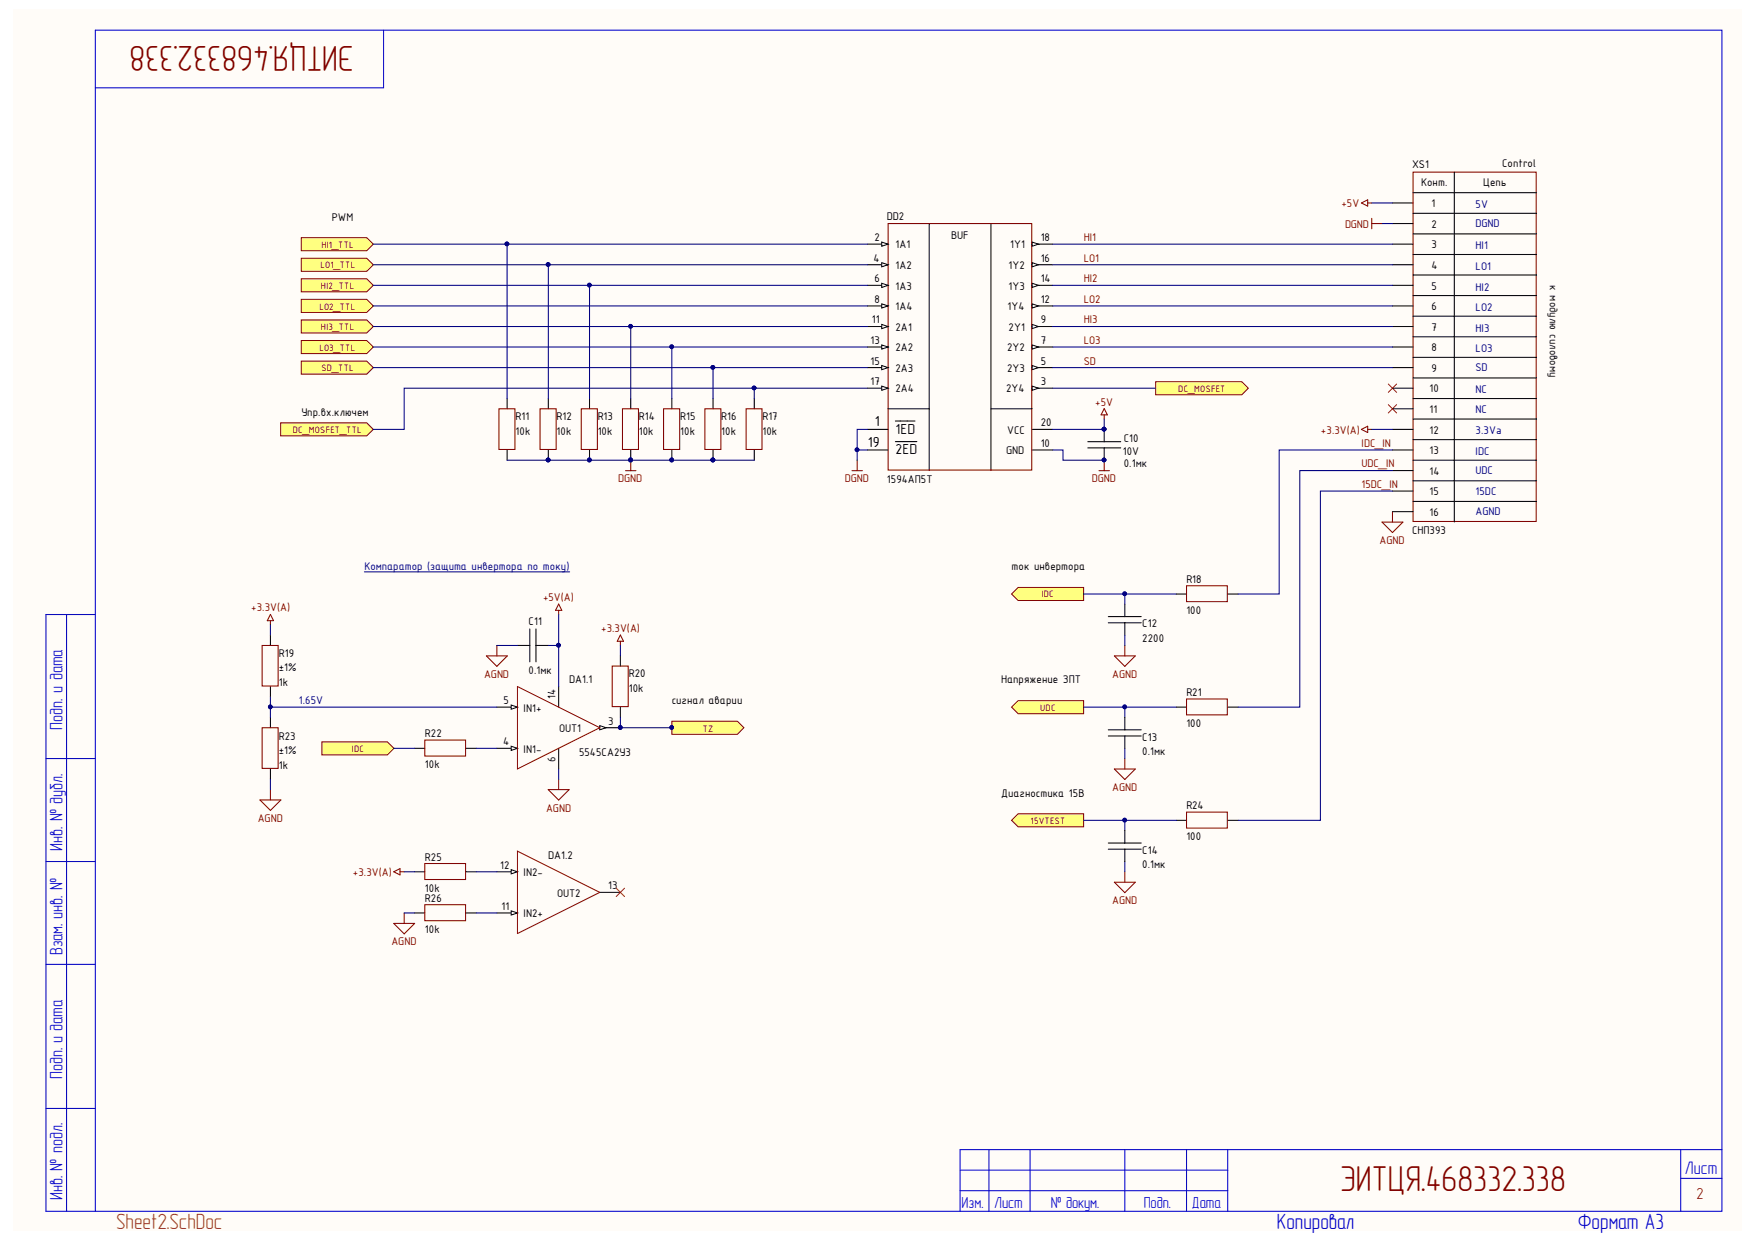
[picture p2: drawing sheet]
<svg xmlns="http://www.w3.org/2000/svg" width="297mm" height="210mm" viewBox="0 0 297 210" stroke-linecap="round" stroke-linejoin="round" font-family="sans-serif">
<path d="M2.2 1.6h292.1v206.3h-292.1z" fill="#fffcf8"/>
<g fill="none" stroke="#00c" stroke-width=".18">
<path d="M16.1 5.1h274.8v199.5h-274.8zM64.8 5.1v9.7h-48.7M11.2 103.8v100.8M16.1 103.8h-8.3v100.8h8.3M7.8 128.1h8.3M7.8 145.5h8.3M7.8 162.9h8.3M7.8 187.2h8.3M162.2 194.1h128.7M167.1 194.1v10.5M174 194.1v10.5M190.1 194.1v10.5"/>
<path d="M200.5 194.1v10.5M207.4 194.1v10.5M284 199h6.9M284 194.1v10.5M162.2 201.1h45.2"/>
</g>
<path d="M162.2 197.6h45.2" fill="none" stroke="#00c" stroke-width=".17"/>
<path d="M162.2 194.1v10.5" fill="none" stroke="#00f" stroke-width=".18"/>
<path d="M157 37.8v41.7M167.4 37.8v41.7M146.6 41.2h3.4M150 69h7M167.4 69h7M174.4 76h3.5M174.4 72.5h3.5" fill="none" stroke="#000" stroke-width=".18"/>
<path d="M150.1 37.8h24.2v41.6h-24.2z" fill="none" stroke="#800000" stroke-width=".18"/>
<path d="M149 40.9l1 .3-1 .4z" fill="#fffcf8"/>
<path d="M149 40.9l1 .3-1 .4z" fill="none" stroke="#000" stroke-width=".17"/>
<path d="M174.4 41.2h3.5M146.6 72.5h3.4M146.6 76h3.4M151.3 71.1h3.3M151.3 74.6h3.6" fill="none" stroke="#000" stroke-width=".18"/>
<path d="M174.4 40.9l1.1 .3-1.1 .4z" fill="#fffcf8"/>
<path d="M174.4 40.9l1.1 .3-1.1 .4z" fill="none" stroke="#000" stroke-width=".17"/>
<path d="M146.6 44.7h3.4" fill="none" stroke="#000" stroke-width=".18"/>
<path d="M149 44.4l1 .3-1 .4z" fill="#fffcf8"/>
<path d="M149 44.4l1 .3-1 .4z" fill="none" stroke="#000" stroke-width=".17"/>
<path d="M146.6 48.2h3.4" fill="none" stroke="#000" stroke-width=".18"/>
<path d="M149 47.8l1 .4-1 .3z" fill="#fffcf8"/>
<path d="M149 47.8l1 .4-1 .3z" fill="none" stroke="#000" stroke-width=".17"/>
<path d="M146.6 51.7h3.4" fill="none" stroke="#000" stroke-width=".18"/>
<path d="M149 51.3l1 .4-1 .3z" fill="#fffcf8"/>
<path d="M149 51.3l1 .4-1 .3z" fill="none" stroke="#000" stroke-width=".17"/>
<path d="M146.6 55.1h3.4" fill="none" stroke="#000" stroke-width=".18"/>
<path d="M149 54.8l1 .3-1 .4z" fill="#fffcf8"/>
<path d="M149 54.8l1 .3-1 .4z" fill="none" stroke="#000" stroke-width=".17"/>
<path d="M146.6 58.6h3.4" fill="none" stroke="#000" stroke-width=".18"/>
<path d="M149 58.2l1 .4-1 .4z" fill="#fffcf8"/>
<path d="M149 58.2l1 .4-1 .4z" fill="none" stroke="#000" stroke-width=".17"/>
<path d="M146.6 62.1h3.4" fill="none" stroke="#000" stroke-width=".18"/>
<path d="M149 61.7l1 .4-1 .3z" fill="#fffcf8"/>
<path d="M149 61.7l1 .4-1 .3z" fill="none" stroke="#000" stroke-width=".17"/>
<path d="M146.6 65.6h3.4" fill="none" stroke="#000" stroke-width=".18"/>
<path d="M149 65.2l1 .4-1 .3z" fill="#fffcf8"/>
<path d="M149 65.2l1 .4-1 .3z" fill="none" stroke="#000" stroke-width=".17"/>
<path d="M174.4 44.7h3.5" fill="none" stroke="#000" stroke-width=".18"/>
<path d="M174.4 44.4l1.1 .3-1.1 .4z" fill="#fffcf8"/>
<path d="M174.4 44.4l1.1 .3-1.1 .4z" fill="none" stroke="#000" stroke-width=".17"/>
<path d="M174.4 48.2h3.5" fill="none" stroke="#000" stroke-width=".18"/>
<path d="M174.4 47.8l1.1 .4-1.1 .3z" fill="#fffcf8"/>
<path d="M174.4 47.8l1.1 .4-1.1 .3z" fill="none" stroke="#000" stroke-width=".17"/>
<path d="M174.4 51.7h3.5" fill="none" stroke="#000" stroke-width=".18"/>
<path d="M174.4 51.3l1.1 .4-1.1 .3z" fill="#fffcf8"/>
<path d="M174.4 51.3l1.1 .4-1.1 .3z" fill="none" stroke="#000" stroke-width=".17"/>
<path d="M174.4 55.1h3.5" fill="none" stroke="#000" stroke-width=".18"/>
<path d="M174.4 54.8l1.1 .3-1.1 .4z" fill="#fffcf8"/>
<path d="M174.4 54.8l1.1 .3-1.1 .4z" fill="none" stroke="#000" stroke-width=".17"/>
<path d="M174.4 58.6h3.5" fill="none" stroke="#000" stroke-width=".18"/>
<path d="M174.4 58.2l1.1 .4-1.1 .4z" fill="#fffcf8"/>
<path d="M174.4 58.2l1.1 .4-1.1 .4z" fill="none" stroke="#000" stroke-width=".17"/>
<path d="M174.4 62.1h3.5" fill="none" stroke="#000" stroke-width=".18"/>
<path d="M174.4 61.7l1.1 .4-1.1 .3z" fill="#fffcf8"/>
<path d="M174.4 61.7l1.1 .4-1.1 .3z" fill="none" stroke="#000" stroke-width=".17"/>
<path d="M174.4 65.6h3.5" fill="none" stroke="#000" stroke-width=".18"/>
<path d="M174.4 65.2l1.1 .4-1.1 .3z" fill="#fffcf8"/>
<path d="M174.4 65.2l1.1 .4-1.1 .3z" fill="none" stroke="#000" stroke-width=".17"/>
<g fill="#ffff80" stroke="#800000" stroke-width=".17">
<path d="M50.9 40.1h11.1l1.1 1.1-1.1 1.1h-11.1z" fill-rule="evenodd"/>
<path d="M50.9 43.6h11.1l1.1 1.1-1.1 1.1h-11.1z" fill-rule="evenodd"/>
<path d="M50.9 47.1h11.1l1.1 1.1-1.1 1.1h-11.1z" fill-rule="evenodd"/>
<path d="M50.9 50.6h11.1l1.1 1.1-1.1 1.1h-11.1z" fill-rule="evenodd"/>
<path d="M50.9 54h11.1l1.1 1.1-1.1 1.1h-11.1z" fill-rule="evenodd"/>
<path d="M50.9 57.5h11.1l1.1 1.1-1.1 1.1h-11.1z" fill-rule="evenodd"/>
<path d="M50.9 61h11.1l1.1 1.1-1.1 1.1h-11.1z" fill-rule="evenodd"/>
</g>
<g fill="none" stroke="#000" stroke-width=".18">
<path d="M85.7 67.3v1.7M85.7 76v1.7M92.6 67.3v1.7M92.6 76v1.7M99.6 67.3v1.7M99.6 76v1.7M106.6 67.3v1.7M113.5 67.3v1.7M113.5 76v1.7M120.5 67.3v1.7M127.4 67.3v1.7M127.4 76v1.7"/>
<path d="M183.8 75.6h5.6M183.8 74.6h5.6M186.6 72.5v2.1M186.6 75.6v2.1M84 119.4h3.4M104.8 110.7v1.8M104.8 119.4v1.8M94.4 126.4v3.4"/>
</g>
<g fill="none" stroke="#800000" stroke-width=".18">
<path d="M84.3 69h2.7v6.9h-2.7zM91.2 69h2.8v6.9h-2.8zM98.2 69h2.7v6.9h-2.7zM105.2 69h2.7v6.9h-2.7zM105.7 79.5h1.8M106.6 77.7v1.8M112.1 69h2.7v6.9h-2.7zM119.1 69h2.7v6.9h-2.7zM126.1 69h2.6v6.9h-2.6zM143.9 79.5h1.8M144.8 77.7v1.8M185.7 79.5h1.8"/>
<path d="M186.6 70.1v.7M186.6 77.7v1.8M186.6 69l.5 1.1h-1.1zM94.4 102l.5 1.1h-1zM94.4 103.1v.7M103.4 112.5h2.7v6.8h-2.7z"/>
</g>
<g fill="#000080" stroke="#000080" stroke-width=".17">
<circle cx="113.5" cy="77.7" r=".31"/>
<circle cx="99.6" cy="77.7" r=".31"/>
<circle cx="92.6" cy="77.7" r=".31"/>
<circle cx="186.5" cy="77.7" r=".31"/>
<circle cx="186.5" cy="72.5" r=".31"/>
</g>
<path d="M86.4 119.1l1 .3-1 .4z" fill="#fffcf8"/>
<path d="M86.4 119.1l1 .3-1 .4z" fill="none" stroke="#000" stroke-width=".17"/>
<path d="M84 126.4h3.4" fill="none" stroke="#000" stroke-width=".18"/>
<path d="M86.4 126l1 .4-1 .3z" fill="#fffcf8"/>
<path d="M86.4 126l1 .4-1 .3z" fill="none" stroke="#000" stroke-width=".17"/>
<path d="M94.4 115.9v3.5M101.3 122.9h3.5" fill="none" stroke="#000" stroke-width=".18"/>
<path d="M87.4 115.9l13.9 7-13.9 6.9z" fill="none" stroke="#980000" stroke-width=".18"/>
<path d="M92.6 133.3h3.6l-1.8 1.8zM94.4 131.6v1.7" fill="none" stroke="#800000" stroke-width=".18"/>
<path d="M54.4 125.3h11l1.2 1.1-1.2 1.1h-11z" fill-rule="evenodd" fill="#ffff80" stroke="#800000" stroke-width=".17"/>
<path d="M45.7 107.2v1.8M45.7 115.9v1.8M87.4 109h2.1M89.5 106.2v5.6M90.6 106.2v5.6M90.6 109h2M45.7 121.2v1.7M45.7 129.8v1.8" fill="none" stroke="#000" stroke-width=".18"/>
<path d="M44.3 109h2.7v6.8h-2.7zM45.7 104.8v.7M45.7 103.8l.5 1h-1zM82.2 110.8h3.5l-1.7 1.7zM84 109v1.8M104.8 107.2l.6 1.1h-1.1zM104.8 108.3v.7M43.9 135.1h3.6l-1.8 1.8zM44.3 122.9h2.7v6.9h-2.7zM45.7 133.3v1.8" fill="none" stroke="#800000" stroke-width=".18"/>
<path d="M61.6 96.6h34.7" fill="none" stroke="#000080" stroke-width=".17"/>
<path d="M113.5 121.8h11.1l1.1 1.1-1.1 1.1h-11.1z" fill-rule="evenodd" fill="#ffff80" stroke="#800000" stroke-width=".17"/>
<circle cx="113.5" cy="122.8" r=".31" fill="#000080" stroke="#000080" stroke-width=".17"/>
<path d="M70 147.2h1.8M70 154.2h1.8M78.7 147.2h1.8M78.7 154.2h1.8M84 154.2h3.4" fill="none" stroke="#000" stroke-width=".18"/>
<path d="M66.5 155.9h3.6l-1.8 1.8zM66.5 147.2l1.1-.5v1zM67.6 147.2h.7M68.3 154.2v1.7M71.8 145.8h6.9v2.7h-6.9zM71.8 152.8h6.9v2.7h-6.9z" fill="none" stroke="#800000" stroke-width=".18"/>
<path d="M86.4 153.8l1 .4-1 .3z" fill="#fffcf8"/>
<path d="M86.4 153.8l1 .4-1 .3z" fill="none" stroke="#000" stroke-width=".17"/>
<path d="M84 147.2h3.4" fill="none" stroke="#000" stroke-width=".18"/>
<path d="M86.4 146.9l1 .3-1 .4z" fill="#fffcf8"/>
<path d="M86.4 146.9l1 .3-1 .4z" fill="none" stroke="#000" stroke-width=".17"/>
<path d="M70 126.4h1.8M78.7 126.4h1.8M101.3 150.7h3.5" fill="none" stroke="#000" stroke-width=".18"/>
<path d="M87.4 143.7l13.9 7-13.9 6.9z" fill="none" stroke="#980000" stroke-width=".18"/>
<path d="M71.8 125h6.9v2.7h-6.9z" fill="none" stroke="#800000" stroke-width=".18"/>
<g fill="#ffff80" stroke="#800000" stroke-width=".17">
<path d="M47.4 71.4h14.6l1.1 1.1-1.1 1.1h-14.6z" fill-rule="evenodd"/>
<path d="M195.3 64.5h14.5l1.1 1.1-1.1 1.1h-14.5z" fill-rule="evenodd"/>
</g>
<g fill="none" stroke="#800000" stroke-width=".18">
<path d="M230 34.3l1.1-.6v1.1zM231.1 34.3h.7M231.8 36.9v1.7M231.8 37.8h1.7M230 72.5l1.1-.5v1zM231.1 72.5h.7M200.5 98.9h6.9v2.7h-6.9zM233.5 88.2h3.5l-1.7 1.7zM235.3 86.4v1.8M188.3 110.8h3.5l-1.7 1.7zM190.1 109v1.8M200.5 118h6.9v2.7h-6.9z"/>
<path d="M188.3 129.9h3.5l-1.7 1.7zM190.1 128.1v1.8"/>
</g>
<path d="M187.3 104.1h5.5M187.3 105.2h5.5M190.1 102v2.1M190.1 105.2v2M198.7 100.3h1.8M198.7 119.4h1.8M207.4 100.3h1.8M207.4 119.4h1.8" fill="none" stroke="#000" stroke-width=".18"/>
<g fill="#ffff80" stroke="#800000" stroke-width=".17">
<path d="M170.9 100.3l1.1-1.1h11.1v2.2h-11.1z" fill-rule="evenodd"/>
<path d="M170.9 119.4l1.1-1.1h11.1v2.2h-11.1z" fill-rule="evenodd"/>
</g>
<path d="M234.6 64.8l1.4 1.5M234.6 68.3l1.4 1.4M236 64.8l-1.4 1.5M236 68.3l-1.4 1.4M104.1 150l1.4 1.4M105.5 150l-1.4 1.4" fill="none" stroke="#f00" stroke-width=".17"/>
<g fill="none" stroke="#000" stroke-width=".18">
<path d="M235.3 34.3h3.5M235.3 37.8h3.5M238.8 32.5h20.8M238.8 36h20.8M238.8 39.5h20.8M245.7 29.1v59M235.3 41.2h3.5M235.3 44.7h3.5M235.3 48.2h3.5M235.3 51.7h3.5M235.3 55.1h3.5M235.3 58.6h3.5"/>
<path d="M238.8 43h20.8M238.8 46.4h20.8M238.8 49.9h20.8M238.8 53.4h20.8M238.8 56.9h20.8M235.3 62.1h3.5M235.3 65.6h3.5M235.3 69h3.5M235.3 72.5h3.5M235.3 76h3.5M235.3 79.5h3.5M238.8 60.3h20.8"/>
<path d="M238.8 63.8h20.8M238.8 67.3h20.8M238.8 70.8h20.8M238.8 74.2h20.8M238.8 77.7h20.8M235.3 82.9h3.5M235.3 86.4h3.5M238.8 81.2h20.8M238.8 84.7h20.8M198.7 138.5h1.8M207.4 138.5h1.8"/>
</g>
<path d="M238.8 29.1h20.8v59h-20.8zM200.5 137.1h6.9v2.7h-6.9zM188.3 149h3.5l-1.7 1.7zM190.1 147.2v1.8" fill="none" stroke="#800000" stroke-width=".18"/>
<path d="M170.9 138.5l1.1-1.1h11.1v2.2h-11.1z" fill-rule="evenodd" fill="#ffff80" stroke="#800000" stroke-width=".17"/>
<g fill="none" stroke="#000080" stroke-width=".18">
<path d="M231.8 34.3h3.5M233.5 37.8h1.8M63.1 41.2h83.5M63.1 44.7h83.5M63.1 48.2h83.5M63.1 55.1h83.5M63.1 58.6h83.5M63.1 51.7h83.5M85.7 41.2v26.1M92.6 44.7v22.6M99.6 48.2v19.1M106.6 55.1v12.2"/>
<path d="M113.5 58.6v8.7M177.9 44.7h57.4M177.9 41.2h57.4M177.9 48.2h57.4M177.9 51.7h57.4M177.9 55.1h57.4M177.9 58.6h57.4M63.1 62.1h83.5M85.7 77.7h41.7M120.5 62.1v5.2M127.4 65.6v1.7M144.8 76h1.8"/>
<path d="M146.6 72.5h-1.8v5.2M146.6 65.6h-78.3v6.9h-5.2M177.9 76h1.7v1.7h7M177.9 65.6h17.4M177.9 62.1h57.4M186.6 70.8v1.7h-8.7M231.8 72.5h3.5M235.3 76h-19.2v24.3h-6.9M235.3 79.5h-15.7v39.9h-10.4M235.3 82.9h-12.2v55.6h-13.9M45.7 117.7v1.7h38.3M45.7 105.5v1.7"/>
<path d="M45.7 119.4v1.8M84 109h3.4M92.6 109h1.8M94.4 103.8v12.1M104.8 109v1.7M183.1 100.3h7M183.1 119.4h7M190.1 107.2v1.8M198.7 100.3h-8.6v1.7M198.7 119.4h-8.6v1.8M45.7 131.6v1.7M66.6 126.4h3.4"/>
<path d="M80.5 126.4h3.5M94.4 129.8v1.8M104.8 121.2v1.7h8.7M183.1 138.5h7M190.1 126.4v1.7M198.7 138.5h-8.6v1.8M68.3 147.2h1.7M68.3 154.2h1.7M80.5 147.2h3.5M80.5 154.2h3.5M190.1 145.5v1.7"/>
</g>
<g fill="#000080" stroke="#000080" stroke-width=".17">
<circle cx="144.8" cy="75.9" r=".31"/>
<circle cx="186.5" cy="77.7" r=".31"/>
<circle cx="186.5" cy="72.5" r=".31"/>
<circle cx="94.4" cy="109" r=".31"/>
<circle cx="45.7" cy="119.4" r=".31"/>
<circle cx="113.5" cy="122.8" r=".31"/>
<circle cx="85.7" cy="41.2" r=".31"/>
<circle cx="92.6" cy="44.7" r=".31"/>
<circle cx="99.6" cy="48.1" r=".31"/>
<circle cx="106.5" cy="55.1" r=".31"/>
<circle cx="113.5" cy="58.6" r=".31"/>
<circle cx="120.4" cy="62" r=".31"/>
<circle cx="127.4" cy="65.5" r=".31"/>
<circle cx="113.5" cy="77.7" r=".31"/>
<circle cx="99.6" cy="77.7" r=".31"/>
<circle cx="92.6" cy="77.7" r=".31"/>
<circle cx="190" cy="100.3" r=".31"/>
<circle cx="190" cy="119.4" r=".31"/>
<circle cx="190" cy="138.5" r=".31"/>
</g>
<path d="M187.3 124.3h5.5M187.3 123.2h5.5M190.1 121.2v2M190.1 124.3v2.1M187.3 143.4h5.5M187.3 142.4h5.5M190.1 140.3v2.1M190.1 143.4v2.1" fill="none" stroke="#000" stroke-width=".18"/>
<g font-size="6.1" fill="#800000">
<text x="59.8" y="7.8" transform="rotate(-180 59.8 7.8)">ЭИТЦЯ.468332.338</text>
<text x="226.4" y="201.2">ЭИТЦЯ.468332.338</text>
</g>
<text font-size="3.7" fill="#960" x="19.6" y="207.6">Sheet2.SchDoc</text>
<g font-size="3.7" fill="#00c">
<text x="215.8" y="207.6">Копировал</text>
<text x="266.6" y="207.6">Формат A3</text>
</g>
<g font-size="3" fill="#00c">
<text x="10.6" y="123.2" transform="rotate(-90 10.6 123.2)">Подп. и дата</text>
<text x="10.6" y="143.6" transform="rotate(-90 10.6 143.6)">Инв. № дубл.</text>
<text x="10.6" y="161.3" transform="rotate(-90 10.6 161.3)">Взам. инв. №</text>
<text x="10.6" y="182.3" transform="rotate(-90 10.6 182.3)">Подп. и дата</text>
<text x="10.6" y="202.7" transform="rotate(-90 10.6 202.7)">Инв. № подл.</text>
<text x="284.7" y="198.3">Лист</text>
</g>
<g font-size="2.7" fill="#00c">
<text x="162.5" y="204">Изм.</text>
<text x="168" y="204">Лист</text>
<text x="177.5" y="204">№ докум.</text>
<text x="193.3" y="204">Подп.</text>
<text x="201.4" y="204">Дата</text>
</g>
<text font-size="2.7" fill="#800000" x="286.6" y="202.5">2</text>
<g font-size="2.5">
<text x="147.8" y="72">1</text>
<text x="146.7" y="75.5">19</text>
<text x="151.3" y="73.3">1ED</text>
<text x="151.3" y="76.7">2ED</text>
</g>
<g font-size="2.5" fill="#000080">
<text x="105.8" y="77.2">PIR1402</text>
<text x="119.9" y="77.2">PIR1602</text>
</g>
<g font-size="2">
<text x="238.6" y="28.4">XS1</text>
<text x="253.8" y="28.1">Control</text>
<text x="240.1" y="31.3">Конт.</text>
<text x="241.9" y="35">1</text>
<text x="250.6" y="31.3">Цепь</text>
<text x="56.1" y="37.3">PWM</text>
<text x="147.8" y="40.7">2</text>
<text x="149.9" y="37.1">DD2</text>
<text x="151.3" y="41.9">1A1</text>
<text x="160.7" y="40.4">BUF</text>
<text x="170.7" y="41.9">1Y1</text>
<text x="175.8" y="40.7">18</text>
<text x="241.9" y="38.4">2</text>
<text x="241.9" y="41.9">3</text>
<text x="147.6" y="44.2">4</text>
<text x="147.8" y="47.7">6</text>
<text x="151.3" y="45.5">1A2</text>
<text x="170.4" y="45.5">1Y2</text>
<text x="175.8" y="44.2">16</text>
<text x="175.8" y="47.7">14</text>
<text x="241.9" y="45.5">4</text>
<text x="147.8" y="51.1">8</text>
<text x="151.3" y="48.9">1A3</text>
<text x="151.3" y="52.4">1A4</text>
<text x="170.3" y="52.4">1Y4</text>
<text x="170.4" y="48.9">1Y3</text>
<text x="175.8" y="51.1">12</text>
<text x="241.9" y="48.9">5</text>
<text x="241.9" y="52.4">6</text>
<text x="261.9" y="48.2" transform="rotate(90 261.9 48.2)">к модулю силовому</text>
<text x="147.1" y="58">13</text>
<text x="147.3" y="54.6">11</text>
<text x="151.3" y="55.8">2A1</text>
<text x="151.3" y="59.3">2A2</text>
<text x="170.2" y="59.3">2Y2</text>
<text x="170.4" y="55.8">2Y1</text>
<text x="175.8" y="54.6">9</text>
<text x="175.8" y="58">7</text>
<text x="241.9" y="55.8">7</text>
<text x="241.9" y="59.3">8</text>
<text x="147.1" y="61.6">15</text>
<text x="147.1" y="65.1">17</text>
<text x="151.3" y="62.8">2A3</text>
<text x="170.2" y="62.8">2Y3</text>
<text x="175.8" y="61.6">5</text>
<text x="175.8" y="65.1">3</text>
<text x="241.9" y="62.8">9</text>
<text x="50.9" y="70.2">Упр.вх.ключем</text>
<text x="87.1" y="71">R11</text>
<text x="94" y="71">R12</text>
<text x="101" y="71">R13</text>
<text x="107.9" y="71">R14</text>
<text x="114.9" y="71">R15</text>
<text x="121.9" y="71">R16</text>
<text x="128.8" y="71">R17</text>
<text x="151.3" y="66.2">2A4</text>
<text x="170" y="66.2">2Y4</text>
<text x="175.8" y="72">20</text>
<text x="241.6" y="66.2">10</text>
<text x="241.6" y="69.7">11</text>
<text x="87.1" y="73.4">10k</text>
<text x="94" y="73.4">10k</text>
<text x="101" y="73.4">10k</text>
<text x="107.9" y="73.4">10k</text>
<text x="114.9" y="73.4">10k</text>
<text x="121.9" y="73.4">10k</text>
<text x="128.8" y="73.4">10k</text>
<text x="170" y="76.7">GND</text>
<text x="170.2" y="73.3">VCC</text>
<text x="175.8" y="75.5">10</text>
<text x="189.7" y="76.8">10V</text>
<text x="189.9" y="74.7">C10</text>
<text x="241.6" y="73.3">12</text>
<text x="241.6" y="76.7">13</text>
<text x="149.9" y="81.6">1594АП5Т</text>
<text x="189.9" y="78.9">0.1мк</text>
<text x="241.6" y="80.2">14</text>
<text x="241.6" y="83.6">15</text>
<text x="241.6" y="87.1">16</text>
<text x="238.6" y="90.2">СНП393</text>
<text x="170.9" y="96.3">ток инвертора</text>
<text x="200.4" y="98.4">R18</text>
<text x="89.3" y="105.5">C11</text>
<text x="193" y="105.9">C12</text>
<text x="200.4" y="103.7">100</text>
<text x="47.1" y="113.4">±1%</text>
<text x="47.1" y="110.9">R19</text>
<text x="89.3" y="113.9">0.1мк</text>
<text x="193" y="108.4">2200</text>
<text x="47.1" y="115.9">1k</text>
<text x="85.1" y="118.9">5</text>
<text x="93.9" y="118" transform="rotate(-90 93.9 118)">14</text>
<text x="96.2" y="115.4">DA1.1</text>
<text x="106.2" y="116.9">10k</text>
<text x="106.2" y="114.4">R20</text>
<text x="113.5" y="118.9">сигнал аварии</text>
<text x="169.2" y="115.4">Напряжение ЗПТ</text>
<text x="200.4" y="117.5">R21</text>
<text x="47.1" y="124.9">R23</text>
<text x="71.8" y="124.5">R22</text>
<text x="85" y="125.8">4</text>
<text x="88.5" y="120.2">IN1+</text>
<text x="94.5" y="123.6">OUT1</text>
<text x="102.8" y="122.3">3</text>
<text x="193" y="125.1">C13</text>
<text x="200.4" y="122.8">100</text>
<text x="47.1" y="127.3">±1%</text>
<text x="47.1" y="129.8">1k</text>
<text x="71.8" y="129.7">10k</text>
<text x="88.5" y="127.1">IN1-</text>
<text x="93.9" y="128.7" transform="rotate(-90 93.9 128.7)">6</text>
<text x="97.9" y="127.6">5545СА2У3</text>
<text x="193" y="127.5">0.1мк</text>
<text x="169.2" y="134.5">Диагностика 15В</text>
<text x="200.4" y="136.6">R24</text>
<text x="200.4" y="141.9">100</text>
<text x="71.8" y="145.3">R25</text>
<text x="84.5" y="146.7">12</text>
<text x="88.5" y="148">IN2-</text>
<text x="92.6" y="145">DA1.2</text>
<text x="193" y="146.6">0.1мк</text>
<text x="193" y="144.1">C14</text>
<text x="71.8" y="150.6">10k</text>
<text x="71.8" y="152.3">R26</text>
<text x="84.7" y="153.6">11</text>
<text x="88.5" y="154.9">IN2+</text>
<text x="94.1" y="151.4">OUT2</text>
<text x="102.8" y="150.1">13</text>
<text x="71.8" y="157.5">10k</text>
</g>
<g font-size="2" fill="#800000">
<text x="226.7" y="35">+5V</text>
<text x="183.1" y="40.7">HI1</text>
<text x="227.3" y="38.4">DGND</text>
<text x="183.1" y="44.2">LO1</text>
<text x="183.1" y="47.7">HI2</text>
<text x="183.1" y="51.1">LO2</text>
<text x="183.1" y="54.6">HI3</text>
<text x="183.1" y="58">LO3</text>
<text x="183.1" y="61.6">SD</text>
<text x="185.1" y="68.5">+5V</text>
<text x="223.2" y="73.3">+3.3V(A)</text>
<text x="230.1" y="75.5">IDC_IN</text>
<text x="104.5" y="81.5">DGND</text>
<text x="142.8" y="81.5">DGND</text>
<text x="184.5" y="81.5">DGND</text>
<text x="230.1" y="78.9">UDC_IN</text>
<text x="230.1" y="82.4">15DC_IN</text>
<text x="233.1" y="91.9">AGND</text>
<text x="91.8" y="101.5">+5V(A)</text>
<text x="42.5" y="103.3">+3.3V(A)</text>
<text x="101.6" y="106.7">+3.3V(A)</text>
<text x="81.8" y="114.5">AGND</text>
<text x="187.9" y="114.5">AGND</text>
<text x="92.3" y="137.1">AGND</text>
<text x="187.9" y="133.6">AGND</text>
<text x="43.6" y="138.8">AGND</text>
<text x="59.6" y="148">+3.3V(A)</text>
<text x="187.9" y="152.7">AGND</text>
<text x="66.1" y="159.6">AGND</text>
</g>
<g font-size="2" fill="#000080">
<text x="249.3" y="35.1">5V</text>
<text x="249.3" y="38.3">DGND</text>
<text x="249.3" y="42.1">HI1</text>
<text x="249.3" y="45.5">LO1</text>
<text x="249.3" y="49.1">HI2</text>
<text x="249.3" y="52.6">LO2</text>
<text x="249.3" y="56">HI3</text>
<text x="249.3" y="59.5">LO3</text>
<text x="249.3" y="62.7">SD</text>
<text x="249.3" y="66.3">NC</text>
<text x="249.3" y="69.8">NC</text>
<text x="249.3" y="73.3">3.3Va</text>
<text x="249.3" y="76.9">IDC</text>
<text x="249.3" y="83.6">15DC</text>
<text x="249.3" y="80">UDC</text>
<text x="249.3" y="86.9">AGND</text>
<text x="61.6" y="96.3">Компаратор (защита инвертора по току)</text>
<text x="50.5" y="118.9">1.65V</text>
</g>
<g font-size="1.7" fill="#800000">
<text x="54.3" y="41.8">HI1_TTL</text>
<text x="54.1" y="45.3">LO1_TTL</text>
<text x="54" y="52.3">LO2_TTL</text>
<text x="54.2" y="48.8">HI2_TTL</text>
<text x="54" y="59.2">LO3_TTL</text>
<text x="54.2" y="55.8">HI3_TTL</text>
<text x="54.3" y="62.7">SD_TTL</text>
<text x="199.1" y="66.2">DC_MOSFET</text>
<text x="49.5" y="73.1">DC_MOSFET_TTL</text>
<text x="176" y="100.9">IDC</text>
<text x="118.7" y="123.5">TZ</text>
<text x="175.8" y="120.1">UDC</text>
<text x="59.5" y="127">IDC</text>
<text x="174.1" y="139.2">15VTEST</text>
</g>
<text font-size="1.1" fill="#000080" x="100.9" y="123.1">PIDA103</text>
</svg>
